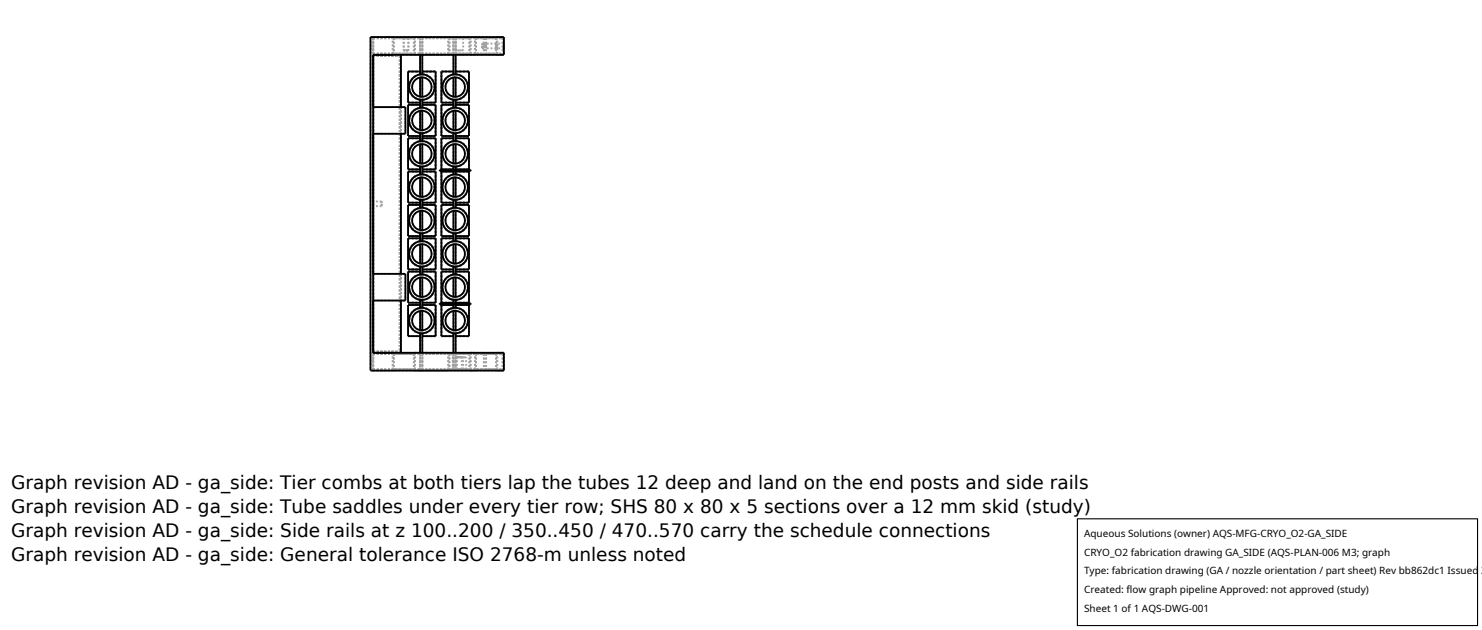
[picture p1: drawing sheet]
<svg xmlns="http://www.w3.org/2000/svg" width="212mm" height="90mm" viewBox="0 0 212 90" stroke-linecap="round" stroke-linejoin="round" font-family="sans-serif">
<g fill="none" stroke="#a0a0a0" stroke-width=".26" stroke-dasharray=".3 .3" stroke-linecap="butt">
<path d="M52.9 5.3h19.1M52.9 5.3v47.6M53.3 7.8v42.6M53.3 7.8h18.7M53.3 7.8h2.8M53.3 5.3h2.8M53.3 5.3v2.5M53.3 15.3v3.8M53.3 19.1h4.6M53.3 15.3h4.6M53.3 8v42.2M53.3 8h3.8"/>
<path d="M53.3 5.5h6.7M53.3 5.5h18.5M53.3 5.5v2.2M53.3 7.7h6.7M53.3 7.7h18.5M56.1 7.8h1.2M56.1 5.3v2.5M56.3 5.5h2.8M56.3 7.7h2.8M56.3 5.5v2.2M57.1 8v42.2M57.3 15.3v3.8"/>
<path d="M57.3 7.8v42.6M57.7 5.5h.6M57.7 7.2h.3M57.7 5.5v1.7M57.9 15.3v3.8M58 5.5h-.3M58 7.2h.3M58.3 10.2h1.7M58.3 14.7h1.7M58.3 10.2v4.5M58.3 15h1.7M58.3 19.4h1.7"/>
<path d="M58.3 15v4.4M58.3 19.7h1.7M58.3 19.7v4.5M58.3 5.5h-.3M58.3 7.2h-.6M58.3 5.5v1.7M59.1 5.5v2.2M59.3 7.8h.7M59.3 7.8h4.7M59.3 5.3h4.7M59.3 5.3v2.5M59.3 5.3h.7"/>
<path d="M60 10.6h.3M60 5.3v2.5M60 5.3h.3M60 11h.3M60 11v.1M60 13.8v.4M60 10.6l-.6 .3-.5 .4-.3 .4-.2 .7 .1 .6 .4 .6 .5 .4 .6 .2M60 10.6v.4M60 14.2l-.6-.2-.5-.4-.3-.5-.2-.6 .1-.7 .4-.5 .5-.4 .6-.3M60 10.2v.4M60 14.2v.5M60 15.4h.3"/>
<path d="M60 15.8h.3M60 18.6v.4M60 15.4l-.6 .2-.5 .4-.3 .5-.2 .6 .1 .7 .4 .6 .5 .4 .6 .2M60 15.4v.4M60 19l-.6-.2-.5-.4-.3-.5-.2-.6 .1-.7 .4-.6 .5-.4 .6-.2M60 15v.4M60 19v.4M60 19.7v.5M60 7.8v42.6M60 7.8v-2.5M60 5.5v2.2M60 7.7v-2.2"/>
<path d="M60.3 13.8l-.6-.1-.5-.3-.3-.5v-.5l.1-.5 .3-.4 .4-.3 .6-.2 .5 .2 .4 .3 .3 .4 .1 .6-.1 .5-.3 .4-.4 .3-.5 .1M60.3 14.3l-.3-.1M60.3 18.6l-.6-.1-.5-.3-.3-.5v-.5l.1-.5 .3-.5 .4-.3 .6-.1 .5 .1 .4 .3 .3 .5 .1 .5-.1 .5-.3 .5-.4 .3-.5 .1M60.3 19h-.3M60.3 7.8h-.3M60.3 7.8h3.7M60.3 5.3h3.7M60.3 7.8v-2.5M60.3 19.7v.4M60.3 19v.4M60.3 18.6v.4M60.3 15.4v.4"/>
<path d="M60.3 15v.4M60.3 14.2v.5M60.3 13.9v.3M60.3 11v.1M60.3 13.8v.1M60.3 10.6v.4M60.3 10.2v.4M60.3 5.3v2.5M60.3 7.8v42.6M60.3 10.2h1.9M60.3 11h-.3M60.3 13.9l-.3-.1"/>
<path d="M60.3 14.2l.7-.1 .5-.4 .4-.5 .2-.7-.2-.7-.4-.6-.5-.4-.7-.2M60.3 10.6l.7 .2 .5 .4 .4 .5 .2 .7-.2 .7-.4 .6-.5 .4-.7 .1M60.3 14.7h1.9M60.3 14.2v.1M60.3 15h1.9M60.3 15.8h-.3M60.3 18.6h-.3M60.3 19l.7-.1 .5-.4 .4-.6 .2-.7-.2-.7-.4-.6-.5-.4-.7-.1M60.3 15.4l.7 .1 .5 .4 .4 .5 .2 .8-.2 .6-.4 .7-.5 .4-.7 .1M60.3 19.4h1.9M60.3 19.7h1.9M60.3 5.5h-.3"/>
<path d="M60.3 5.5h4.5M60.3 7.7h-.3M60.3 7.7h4.5M60.3 7.7v-2.2M60.3 5.5v2.2M62.2 10.2v4.5M62.2 15v4.4M62.2 19.7v4.5M63 10.2h1.8M63 10.2v4.5M63 14.7h1.8M63 15h1.8"/>
<path d="M63 15v4.4M63 19.4h1.8M63 19.7h1.8M63 19.7v4.5M64 5.3v2.5M64.2 5.5h2.8M64.2 5.5h.6M64.2 7.7h2.8M64.2 7.7h.6M64.2 5.5v2.2M64.8 19.7v.5M64.8 19v.4"/>
<path d="M64.8 18.6v.4M64.8 15.4v.4M64.8 15v.4M64.8 14.2v.5M64.8 13.8v.4M64.8 11v.1M64.8 10.6v.4M64.8 10.2v.4M64.8 7.8v42.6M64.8 11h.3M64.8 10.6l-.7 .3-.5 .4-.3 .4-.1 .7 .1 .6 .3 .6 .5 .4 .7 .2M64.8 14.2l-.7-.2-.5-.4-.3-.5-.1-.6 .1-.7 .3-.5 .5-.4 .7-.3"/>
<path d="M64.8 10.6h.3M64.8 15.4h.3M64.8 15.8h.3M64.8 15.4l-.7 .2-.5 .4-.3 .5-.1 .6 .1 .7 .3 .6 .5 .4 .7 .2M64.8 19l-.7-.2-.5-.4-.3-.5-.1-.6 .1-.7 .3-.6 .5-.4 .7-.2M64.8 5.5v2.2M64.8 7.7v-2.2M65 13.8l-.5-.1-.5-.3-.3-.5-.1-.5 .1-.5 .3-.4 .5-.3 .5-.2 .6 .2 .4 .3 .3 .4 .1 .6-.1 .5-.3 .4-.5 .3-.5 .1M65 14.3l-.2-.1M65 18.6l-.5-.1-.5-.3-.3-.5-.1-.5 .1-.5 .3-.5 .5-.3 .5-.1 .6 .1 .4 .3 .3 .5 .1 .5-.1 .5-.3 .5-.5 .3-.5 .1M65 19h-.2M65.1 7.8h-.3"/>
<path d="M65.1 11h-.3M65.1 13.9l-.3-.1M65.1 11v.1M65.1 13.8v.1M65.1 13.9v.3M65.1 10.6v.4M65.1 14.2l.7-.1 .5-.4 .4-.5 .1-.7-.1-.7-.4-.6-.5-.4-.7-.2M65.1 10.6l.7 .2 .5 .4 .4 .5 .1 .7-.1 .7-.4 .6-.5 .4-.7 .1M65.1 10.2h1.9M65.1 14.7h1.9M65.1 14.2v.5M65.1 10.2v.4"/>
<path d="M65.1 14.2l-.1 .1M65.1 15.8h-.3M65.1 18.6h-.3M65.1 18.6v.4M65.1 15.4v.4M65.1 19l.7-.1 .5-.4 .4-.6 .1-.7-.1-.7-.4-.6-.5-.4-.7-.1M65.1 15.4l.7 .1 .5 .4 .4 .5 .1 .8-.1 .6-.4 .7-.5 .4-.7 .1M65.1 15h1.9M65.1 19.4h1.9M65.1 19v.4M65.1 15v.4M65.1 19h-.1"/>
<path d="M65.1 19.7h1.9M65.1 19.7v.4M65.1 7.8v42.6M65.1 5.5h-.3M65.1 5.5h6.7M65.1 7.7h-.3M65.1 7.7h6.7M65.1 7.7v-2.2M65.1 5.5v2.2M65.1 5.5h1.9M65.1 7.7h1.9M65.1 5.5h1.1"/>
<path d="M65.1 7.2h.5M65.1 5.5v1.7M65.6 5.5h-.5M65.6 7.2h.6M66.2 5.5h-.6M66.2 7.2h-1.1M66.2 5.5v1.7M67 10.2v4.5M67 15v4.4M67 19.7v4.5M67 5.5v2.2M67.2 7.8h.6"/>
<path d="M67.2 5.3h.6M67.2 5.3v2.5M67.8 5.3v2.5M68 5.5h1.1M68 7.7h1.1M68 5.5v2.2M68.9 6.6v.3M68.9 6.9v-.7M68.9 6.2v.4M69.1 5.5v2.2M69.1 6.6v-.4M69.1 6.2v.7"/>
<path d="M69.1 6.9v-.3M69.1 6.2h-.2M69.1 6.9h-.2M69.4 6.6v-.4M69.4 6.2v.7M69.4 6.9v-.3M69.4 5.5v2.2M69.4 5.5h1.5M69.4 7.7h1.5M70.9 5.5v2.2M70.9 6.6v-.4M70.9 6.2v.7"/>
<path d="M70.9 6.9v-.3M70.9 6.2h-1.5M70.9 6.9h-1.5M71 5.3h1M71 7.8h1M71 5.3v2.5M71 6.6v-.4M71 6.2v.7M71 6.9v-.3M71.8 5.5v2.2M72 5.3v2.5M72 6.6v.3"/>
<path d="M72 6.9v-.7M72 6.2v.4M72 6.2h-1M72 6.9h-1M53.3 39.1v3.8M53.3 29.1v-.3M53.3 28.8v.6M53.3 29.4v-.3M53.3 39.1h4.6M54.5 29.1v.3M54.5 29.4v-.6M54.5 28.8v.3"/>
<path d="M54.5 28.8h-1.2M54.5 29.4h-1.2M57.3 39.1v3.8M57.9 39.1v3.8M58.3 34h1.7M58.3 38.5h1.7M58.3 34v4.5M58.3 38.8h1.7M58.3 38.8v4.4M58.3 24.2h1.7M58.3 24.5h1.7M58.3 28.9h1.7"/>
<path d="M58.3 24.5v4.4M58.3 29.3v4.4M58.3 29.3h1.7M58.3 33.7h1.7M60 34.5l.3-.1M60 34.8h.3M60 34.8v.1M60 37.6v.1M60 37.7v.3M60 34.5l-.6 .2-.5 .4-.3 .5-.2 .6 .1 .7 .4 .5 .5 .4 .6 .2M60 34.5v.3M60 38l-.6-.2-.5-.4-.3-.5-.2-.6 .1-.7 .4-.5 .5-.4 .6-.2"/>
<path d="M60 34v.5M60 38v.5M60 39.2h.3M60 39.6h.3M60 39.2l-.6 .2-.5 .4-.3 .5-.2 .6 .1 .7 .4 .6 .5 .4 .6 .2M60 39.2v.4M60 38.8v.4M60 20.2l.3-.1M60 20.5h.3M60 20.5v.1M60 23.3v.1M60 23.4v.4"/>
<path d="M60 20.2l-.6 .2-.5 .4-.3 .5-.2 .6 .1 .7 .4 .5 .5 .4 .6 .3M60 20.2v.3M60 23.8l-.6-.3-.5-.4-.3-.4-.2-.7 .1-.6 .4-.6 .5-.4 .6-.2M60 23.8v.4M60 24.9h.3M60 25.3h.3M60 25.3v.1M60 28.1v.4M60 24.9l-.6 .2-.5 .4-.3 .5-.2 .7 .1 .6 .4 .6 .5 .4 .6 .2M60 24.9v.4M60 28.5l-.6-.2-.5-.4-.3-.5-.2-.6 .1-.7 .4-.6 .5-.4 .6-.2M60 24.5v.4"/>
<path d="M60 28.5v.4M60 29.7h.3M60 33.3l-.6-.2-.5-.4-.3-.5-.2-.6 .1-.7 .4-.6 .5-.4 .6-.2M60 29.3v.4M60 33.3v.4M60 29.7l-.6 .2-.5 .4-.3 .5-.2 .6 .1 .7 .4 .6 .5 .4 .6 .2M60 32.9v.4M60 29.7v.4M60 30.1h.3M60 32.8v.1M60.3 33.3h-.3M60.3 37.6l-.6-.1-.5-.3-.3-.5v-.5l.1-.5 .3-.4 .4-.3 .6-.1 .5 .1 .4 .3 .3 .5 .1 .5-.1 .5-.3 .4-.4 .3-.5 .1"/>
<path d="M60.3 38.1l-.3-.1M60.3 23.3l-.6-.1-.5-.3-.3-.5v-.5l.1-.5 .3-.4 .4-.3 .6-.1 .5 .1 .4 .3 .3 .5 .1 .5-.1 .5-.3 .5-.4 .2-.5 .1M60.3 23.8h-.3M60.3 28.1l-.6-.1-.5-.3-.3-.5v-.5l.1-.5 .3-.5 .4-.2 .6-.2 .5 .2 .4 .3 .3 .4 .1 .6-.1 .5-.3 .4-.4 .3-.5 .1M60.3 28.5h-.3M60.3 32.9l-.6-.1-.5-.4-.3-.5v-.4l.1-.5 .3-.5 .4-.3 .6-.1 .5 .1 .4 .3 .3 .5 .1 .5-.1 .5-.3 .5-.4 .3-.5 .1M60.3 29.7v.4M60.3 29.3v.4M60.3 28.5v.4M60.3 28.2v.3M60.3 28.1v.1M60.3 24.9v.4"/>
<path d="M60.3 24.5v.4M60.3 23.8v.4M60.3 23.4v.4M60.3 20.5v.1M60.3 23.3v.1M60.3 20.1v.4M60.3 39.2v.4M60.3 38.8v.4M60.3 38.1v.4M60.3 37.7v.4M60.3 34.8v.1M60.3 37.6v.1"/>
<path d="M60.3 34.4v.4M60.3 34v.4M60.3 33.3v.4M60.3 32.9v.4M60.3 33.7h1.9M60.3 34h1.9M60.3 34.8h-.3M60.3 37.7h-.3M60.3 38.1l.7-.2 .5-.4 .4-.5 .2-.7-.2-.7-.4-.6-.5-.4-.7-.2M60.3 34.4l.7 .2 .5 .4 .4 .5 .2 .7-.2 .7-.4 .6-.5 .4-.7 .2M60.3 38.5h1.9M60.3 38.8h1.9"/>
<path d="M60.3 39.6h-.3M60.3 39.2l.7 .2 .5 .3 .4 .6 .2 .7-.2 .7-.4 .6-.5 .4-.7 .1M60.3 20.5h-.3M60.3 23.4h-.3M60.3 23.8l.7-.2 .5-.4 .4-.5 .2-.7-.2-.7-.4-.6-.5-.4-.7-.2M60.3 20.1l.7 .2 .5 .4 .4 .5 .2 .7-.2 .7-.4 .6-.5 .4-.7 .2M60.3 24.2h1.9M60.3 24.5h1.9M60.3 25.3h-.3M60.3 28.2l-.3-.1M60.3 28.5l.7-.1 .5-.4 .4-.5 .2-.7-.2-.7-.4-.7-.5-.3-.7-.2M60.3 24.9l.7 .2 .5 .3 .4 .6 .2 .7-.2 .7-.4 .6-.5 .4-.7 .1"/>
<path d="M60.3 28.9h1.9M60.3 29.7l.7 .1 .5 .4 .4 .5 .2 .7-.2 .7-.4 .7-.5 .3-.7 .2M60.3 29.3h1.9M60.3 33.3l.7-.2 .5-.3 .4-.6 .2-.7-.2-.7-.4-.6-.5-.4-.7-.1M60.3 32.9h-.3M60.3 30.1h-.3M62.2 29.3v4.4M62.2 34v4.5M62.2 38.8v4.4M62.2 24.5v4.4M62.8 24.2h2M62.8 24.2v.2"/>
<path d="M62.8 24.4h2M63 33.7h1.8M63 29.3v4.4M63 34h1.8M63 34v4.5M63 38.5h1.8M63 38.8h1.8M63 38.8v4.4M63 24.2h1.8M63 24.5h1.8M63 24.5v4.4M63 28.9h1.8"/>
<path d="M63 29.3h1.8M64.8 32.8v.1M64.8 29.7v.4M64.8 29.3v.4M64.8 28.5v.4M64.8 28.1v.4M64.8 25.3v.1M64.8 24.9v.4M64.8 24.5v.4M64.8 24.2v.2M64.8 23.8v.4M64.8 23.4v.4"/>
<path d="M64.8 20.5v.1M64.8 23.3v.1M64.8 20.2v.3M64.8 39.2v.4M64.8 38.8v.4M64.8 38v.5M64.8 37.7v.3M64.8 34.8v.1M64.8 37.6v.1M64.8 34.5v.3M64.8 34v.5M64.8 33.3v.4"/>
<path d="M64.8 32.9v.4M64.8 34.5l.3-.1M64.8 34.8h.3M64.8 34.5l-.7 .2-.5 .4-.3 .5-.1 .6 .1 .7 .3 .5 .5 .4 .7 .2M64.8 38l-.7-.2-.5-.4-.3-.5-.1-.6 .1-.7 .3-.5 .5-.4 .7-.2M64.8 39.2h.3M64.8 39.6h.3M64.8 39.2l-.7 .2-.5 .4-.3 .5-.1 .6 .1 .7 .3 .6 .5 .4 .7 .2M64.8 20.2l.3-.1M64.8 20.5h.3M64.8 20.2l-.7 .2-.5 .4-.3 .5-.1 .6 .1 .7 .3 .5 .5 .4 .7 .3M64.8 23.8l-.7-.3-.5-.4-.3-.4-.1-.7 .1-.6 .3-.6 .5-.4 .7-.2"/>
<path d="M64.8 24.2h.3M64.8 24.4h.3M64.8 24.9h.3M64.8 25.3h.3M64.8 24.9l-.7 .2-.5 .4-.3 .5-.1 .7 .1 .6 .3 .6 .5 .4 .7 .2M64.8 28.5l-.7-.2-.5-.4-.3-.5-.1-.6 .1-.7 .3-.6 .5-.4 .7-.2M64.8 29.7h.3M64.8 33.3l-.7-.2-.5-.4-.3-.5-.1-.6 .1-.7 .3-.6 .5-.4 .7-.2M64.8 29.7l-.7 .2-.5 .4-.3 .5-.1 .6 .1 .7 .3 .6 .5 .4 .7 .2M64.8 30.1h.3M65 33.3h-.2M65 37.6l-.5-.1-.5-.3-.3-.5-.1-.5 .1-.5 .3-.4 .5-.3 .5-.1 .6 .1 .4 .3 .3 .5 .1 .5-.1 .5-.3 .4-.5 .3-.5 .1"/>
<path d="M65 38.1l-.2-.1M65 23.3l-.5-.1-.5-.3-.3-.5-.1-.5 .1-.5 .3-.4 .5-.3 .5-.1 .6 .1 .4 .3 .3 .5 .1 .5-.1 .5-.3 .5-.5 .2-.5 .1M65 23.8h-.2M65 28.1l-.5-.1-.5-.3-.3-.5-.1-.5 .1-.5 .3-.5 .5-.2 .5-.2 .6 .2 .4 .3 .3 .4 .1 .6-.1 .5-.3 .4-.5 .3-.5 .1M65 28.5h-.2M65 32.9l-.5-.1-.5-.4-.3-.5-.1-.4 .1-.5 .3-.5 .5-.3 .5-.1 .6 .1 .4 .3 .3 .5 .1 .5-.1 .5-.3 .5-.5 .3-.5 .1M65.1 33.3h-.1M65.1 34.8h-.3M65.1 37.7h-.3M65.1 34.8v.1M65.1 37.6v.1M65.1 37.7v.4"/>
<path d="M65.1 34.4v.4M65.1 38.1l.7-.2 .5-.4 .4-.5 .1-.7-.1-.7-.4-.6-.5-.4-.7-.2M65.1 34.4l.7 .2 .5 .4 .4 .5 .1 .7-.1 .7-.4 .6-.5 .4-.7 .2M65.1 34h1.9M65.1 38.5h1.9M65.1 38.1v.4M65.1 34v.4M65.1 38.1h-.1M65.1 39.6h-.3M65.1 39.2v.4M65.1 39.2l.7 .2 .5 .3 .4 .6 .1 .7-.1 .7-.4 .6-.5 .4-.7 .1M65.1 38.8h1.9"/>
<path d="M65.1 38.8v.4M65.1 20.5h-.3M65.1 23.4h-.3M65.1 20.5v.1M65.1 23.3v.1M65.1 23.4v.4M65.1 20.1v.4M65.1 23.8l.7-.2 .5-.4 .4-.5 .1-.7-.1-.7-.4-.6-.5-.4-.7-.2M65.1 20.1l.7 .2 .5 .4 .4 .5 .1 .7-.1 .7-.4 .6-.5 .4-.7 .2M65.1 24.2h1.9M65.1 23.8v.4M65.1 23.8h-.1"/>
<path d="M65.1 24.2h2.1M65.1 24.4h2.1M65.1 24.2v.2M65.1 25.3h-.3M65.1 28.2l-.3-.1M65.1 28.1v.1M65.1 28.2v.3M65.1 24.9v.4M65.1 28.5l.7-.1 .5-.4 .4-.5 .1-.7-.1-.7-.4-.7-.5-.3-.7-.2M65.1 24.9l.7 .2 .5 .3 .4 .6 .1 .7-.1 .7-.4 .6-.5 .4-.7 .1M65.1 24.5h1.9M65.1 28.9h1.9"/>
<path d="M65.1 28.5v.4M65.1 24.5v.4M65.1 28.5h-.1M65.1 29.7l.7 .1 .5 .4 .4 .5 .1 .7-.1 .7-.4 .7-.5 .3-.7 .2M65.1 33.3v.4M65.1 29.3v.4M65.1 33.7h1.9M65.1 29.3h1.9M65.1 33.3l.7-.2 .5-.3 .4-.6 .1-.7-.1-.7-.4-.6-.5-.4-.7-.1M65.1 32.9v.4M65.1 32.9h-.3M65.1 29.7v.4"/>
<path d="M65.1 30.1h-.3M67 34v4.5M67 38.8v4.4M67 24.5v4.4M67 29.3v4.4M67.2 24.2v.2M53.3 50.4h18.7M53.3 50.4h2.8M53.3 52.9h2.8M53.3 50.4v2.5M53.3 42.9h4.6M53.3 50.2h3.8"/>
<path d="M53.3 50.5h6.7M53.3 50.5h18.5M53.3 50.5v2.3M53.3 52.8h6.7M53.3 52.8h18.5M56.1 50.4h1.2M56.1 50.4v2.5M56.3 50.5h2.8M56.3 52.8h2.8M56.3 50.5v2.3M58.3 43.2h1.7M58.3 43.6h1.7"/>
<path d="M58.3 48h1.7M58.3 43.6v4.4M59.1 50.5v2.3M59.3 50.4h4.7M59.3 52.9h4.7M59.3 50.4v2.5M59.3 50.4h.7M59.3 52.9h.7M60 42.4v.4M60 42.8l-.6-.2-.5-.4-.3-.5-.2-.6 .1-.7 .4-.6 .5-.4 .6-.2M60 42.8v.4M60 44h.3"/>
<path d="M60 44.4l.3-.1M60 47.1v.1M60 47.2v.4M60 44l-.6 .2-.5 .4-.3 .5-.2 .6 .1 .7 .4 .6 .5 .3 .6 .3M60 44v.4M60 47.6l-.6-.3-.5-.3-.3-.5-.2-.7 .1-.6 .4-.6 .5-.4 .6-.2M60 43.6v.4M60 47.6v.4M60 52.9h.3M60 50.4v2.5M60 52.9v-2.5M60 50.5v2.3"/>
<path d="M60 52.8v-2.3M60.3 42.4l-.6-.1-.5-.3-.3-.5v-.5l.1-.5 .3-.5 .4-.3 .6-.1 .5 .1 .4 .3 .3 .5 .1 .6-.1 .4-.3 .5-.4 .3-.5 .1M60.3 42.8h-.3M60.3 47.2l-.6-.1-.5-.4-.3-.5v-.4l.1-.6 .3-.4 .4-.3 .6-.1 .5 .1 .4 .3 .3 .5 .1 .5-.1 .5-.3 .5-.4 .3-.5 .1M60.3 47.6h-.3M60.3 52.9v-2.5M60.3 50.4v2.5M60.3 47.6v.4M60.3 47.2v.4M60.3 44.3v.1M60.3 44v.3M60.3 43.6v.4"/>
<path d="M60.3 42.8v.4M60.3 42.4v.4M60.3 42.4h-.3M60.3 42.8l.7-.1 .5-.4 .4-.5 .2-.7-.2-.7-.4-.7-.5-.3-.7-.2M60.3 43.2h1.9M60.3 43.6h1.9M60.3 44.3l-.3 .1M60.3 47.2h-.3M60.3 47.6l.7-.2 .5-.4 .4-.5 .2-.7-.2-.7-.4-.6-.5-.4-.7-.1M60.3 44l.7 .1 .5 .4 .4 .5 .2 .7-.2 .7-.4 .6-.5 .4-.7 .2M60.3 48h1.9M60.3 50.4h3.7"/>
<path d="M60.3 52.9h3.7M60.3 50.4h-.3M60.3 50.5h-.3M60.3 50.5h4.5M60.3 52.8h-.3M60.3 52.8h4.5M60.3 52.8v-2.3M60.3 50.5v2.3M62.2 43.6v4.4M62.8 43.3h2M62.8 43.3v.2M62.8 43.5h2"/>
<path d="M63 43.2h1.8M63 43.6h1.8M63 43.6v4.4M63 48h1.8M64 50.4v2.5M64.2 52.8h2.8M64.2 52.8h.6M64.2 50.5h2.8M64.2 50.5h.6M64.2 50.5v2.3M64.7 52.8h.1M64.7 51h.1"/>
<path d="M64.7 52.8v-1.8M64.8 47.6v.4M64.8 47.2v.4M64.8 47.1v.1M64.8 44v.4M64.8 43.6v.4M64.8 43.3v.2M64.8 42.8v.4M64.8 42.4v.4M64.8 42.8l-.7-.2-.5-.4-.3-.5-.1-.6 .1-.7 .3-.6 .5-.4 .7-.2M64.8 43.3h.3M64.8 43.5h.3"/>
<path d="M64.8 44h.3M64.8 44.4l.3-.1M64.8 44l-.7 .2-.5 .4-.3 .5-.1 .6 .1 .7 .3 .6 .5 .3 .7 .3M64.8 47.6l-.7-.3-.5-.3-.3-.5-.1-.7 .1-.6 .3-.6 .5-.4 .7-.2M64.8 50.5v2.3M64.8 52.8v-2.3M64.8 52.8h-.1M64.8 51h-.1M64.8 52.8v-1.8M65 42.4l-.5-.1-.5-.3-.3-.5-.1-.5 .1-.5 .3-.5 .5-.3 .5-.1 .6 .1 .4 .3 .3 .5 .1 .6-.1 .4-.3 .5-.5 .3-.5 .1M65 42.8h-.2M65 47.2l-.5-.1-.5-.4-.3-.5-.1-.4 .1-.6 .3-.4 .5-.3 .5-.1 .6 .1 .4 .3 .3 .5 .1 .5-.1 .5-.3 .5-.5 .3-.5 .1"/>
<path d="M65 47.6h-.2M65.1 42.4h-.3M65.1 42.4v.4M65.1 42.8l.7-.1 .5-.4 .4-.5 .1-.7-.1-.7-.4-.7-.5-.3-.7-.2M65.1 43.2h1.9M65.1 42.8v.4M65.1 42.8h-.1M65.1 43.3h2.1M65.1 43.5h2.1M65.1 43.3v.2M65.1 44.3l-.3 .1M65.1 47.2h-.3"/>
<path d="M65.1 44.3v.1M65.1 47.2v.4M65.1 44v.3M65.1 47.6l.7-.2 .5-.4 .4-.5 .1-.7-.1-.7-.4-.6-.5-.4-.7-.1M65.1 44l.7 .1 .5 .4 .4 .5 .1 .7-.1 .7-.4 .6-.5 .4-.7 .2M65.1 43.6h1.9M65.1 48h1.9M65.1 47.6v.4M65.1 43.6v.4M65.1 47.6h-.1M65.1 50.4h-.3M65.1 50.5h-.3"/>
<path d="M65.1 50.5h6.7M65.1 52.8h-.3M65.1 52.8h6.7M65.1 52.8v-2.3M65.1 50.5v2.3M65.1 52.8h1.5M65.1 52.8h1.9M65.1 50.5h1.9M65.1 52.8v-1.8M65.1 51h1.5M65.1 52.8h.5M65.1 51h1.1"/>
<path d="M65.3 52.8h.3M65.3 51h.7M65.3 52.8v-1.8M65.6 52.8h.4M65.6 52.8h.6M65.6 51h-.5M65.6 51h-.3M66 52.8h-.7M66 51h-.4M66 52.8v-1.8M66.2 52.8h-1.1M66.2 51h-.6"/>
<path d="M66.2 52.8v-1.8M66.6 52.8h-1.5M66.6 51h-1.5M66.6 52.8v-1.8M67 43.6v4.4M67 50.5v2.3M67.2 50.4h.6M67.2 52.9h.6M67.2 50.4v2.5M67.2 43.3v.2M67.8 50.4v2.5M68 50.5h1.1"/>
<path d="M68 50.5v2.3M68 52.8h1.1M69.1 50.5v2.3M69.4 50.5v2.3M69.4 50.5h1.5M69.4 52.8h1.5M70.9 50.5v2.3M71 50.4h1M71 52.9h1M71 50.4v2.5M71.8 50.5v2.3M72 52.9h-19.1"/>
<path d="M72 50.4v2.5"/>
</g>
<g fill="none" stroke="#000" stroke-width=".26">
<path d="M52.9 5.3h19.1v2.5h-18.7v42.6h18.7v2.5h-19.1zM53.3 15.3h4.6v3.8h-4.6M57.3 7.8v7.5M57.3 19.1v20M60 7.8v2.8M60 11.1v2.7M60 14.2v1.2M60 15.8v2.8M60 19v1.2M60 10.2h-1.7v4.5h1.7M60 15h-1.7v4.4h1.7M60 19.7h-1.7v4.5h1.7"/>
<path d="M60.3 7.8v2.8M60.3 11.1v2.7M60.3 14.2v1.2M60.3 15.8v2.8M60.3 19v1.1M60.3 10.2h1.9v4.5h-1.9M60.3 15h1.9v4.4h-1.9M60.3 19.7h1.9v4.5h-1.9M64.8 10.2h-1.8v4.5h1.8M64.8 15h-1.8v4.4h1.8M64.8 19.7h-1.8v4.5h1.8M64.8 7.8v2.8"/>
<path d="M64.8 11.1v2.7M64.8 14.2v1.2M64.8 15.8v2.8M64.8 19v1.2M65.1 10.2h1.9v4.5h-1.9M65.1 15h1.9v4.4h-1.9M65.1 19.7h1.9v4.5h-1.9M65.1 7.8v2.8M65.1 11.1v2.7M65.1 14.2v1.2M65.1 15.8v2.8M65.1 19v1.1"/>
<path d="M53.3 39.1h4.6v3.8h-4.6M60 29.3h-1.7v4.4h1.7M60 20.6v2.7M60 23.8v1.1M60 25.4v2.7M60 28.5v1.2M60 30.1v2.7M60 33.3v1.2M60 34.9v2.7M60 38v1.2M60 39.6v2.8M60 34h-1.7v4.5h1.7"/>
<path d="M60 24.5h-1.7v4.4h1.7M60 38.8h-1.7v4.4h1.7M60.3 20.6v2.7M60.3 23.8v1.1M60.3 25.3v2.8M60.3 28.5v1.2M60.3 30.1v2.8M60.3 33.3v1.1M60.3 34.9v2.7M60.3 38.1v1.1M60.3 39.6v2.8M60.3 29.3h1.9v4.4h-1.9"/>
<path d="M60.3 24.5h1.9v4.4h-1.9M60.3 34h1.9v4.5h-1.9M60.3 38.8h1.9v4.4h-1.9M62.8 24.2h4.4v.2h-4.4zM64.8 29.3h-1.8v4.4h1.8M64.8 34h-1.8v4.5h1.8M64.8 38.8h-1.8v4.4h1.8M64.8 24.5h-1.8v4.4h1.8M64.8 20.6v2.7M64.8 23.8v.4M64.8 24.4v.5M64.8 25.4v2.7"/>
<path d="M64.8 28.5v1.2M64.8 30.1v2.7M64.8 33.3v1.2M64.8 34.9v2.7M64.8 38v1.2M64.8 39.6v2.8M65.1 29.3h1.9v4.4h-1.9M65.1 34h1.9v4.5h-1.9M65.1 38.8h1.9v4.4h-1.9M65.1 24.5h1.9v4.4h-1.9M65.1 20.6v2.7M65.1 23.8v.4"/>
<path d="M65.1 24.4v.5M65.1 25.3v2.8M65.1 28.5v1.2M65.1 30.1v2.8M65.1 33.3v1.1M65.1 34.9v2.7M65.1 38.1v1.1M65.1 39.6v2.8M57.3 42.9v7.5M60 42.8v1.2M60 44.4v2.7M60 47.6v2.8"/>
<path d="M60 43.6h-1.7v4.4h1.7M60.3 42.8v1.2M60.3 44.4v2.8M60.3 47.6v2.8M60.3 43.6h1.9v4.4h-1.9M62.8 43.3h4.4v.2h-4.4zM64.8 43.6h-1.8v4.4h1.8M64.8 42.8v.5M64.8 43.5v.5M64.8 44.4v2.7M64.8 47.6v2.8M65.1 43.6h1.9v4.4h-1.9"/>
<path d="M65.1 42.8v.5M65.1 43.5v.5M65.1 44.4v2.8M65.1 47.6v2.8"/>
<circle cx="60.3" cy="12.4" r="1.81"/>
<circle cx="60.3" cy="17.2" r="1.81"/>
<circle cx="60.3" cy="12.4" r="1.39"/>
<circle cx="60.3" cy="17.2" r="1.39"/>
<circle cx="65" cy="12.4" r="1.81"/>
<circle cx="65" cy="17.2" r="1.81"/>
<circle cx="65" cy="12.4" r="1.39"/>
<circle cx="65" cy="17.2" r="1.39"/>
<circle cx="60.3" cy="22" r="1.81"/>
<circle cx="60.3" cy="36.2" r="1.81"/>
<circle cx="60.3" cy="26.7" r="1.81"/>
<circle cx="60.3" cy="31.5" r="1.81"/>
<circle cx="60.3" cy="22" r="1.39"/>
<circle cx="60.3" cy="36.2" r="1.39"/>
<circle cx="60.3" cy="26.7" r="1.39"/>
<circle cx="60.3" cy="31.5" r="1.39"/>
<circle cx="65" cy="22" r="1.81"/>
<circle cx="65" cy="26.7" r="1.81"/>
<circle cx="65" cy="36.2" r="1.81"/>
<circle cx="65" cy="31.5" r="1.81"/>
<circle cx="65" cy="22" r="1.39"/>
<circle cx="65" cy="36.2" r="1.39"/>
<circle cx="65" cy="26.7" r="1.39"/>
<circle cx="65" cy="31.5" r="1.39"/>
<circle cx="60.3" cy="45.8" r="1.81"/>
<circle cx="60.3" cy="41" r="1.81"/>
<circle cx="60.3" cy="45.8" r="1.39"/>
<circle cx="60.3" cy="41" r="1.39"/>
<circle cx="65" cy="45.8" r="1.81"/>
<circle cx="65" cy="41" r="1.81"/>
<circle cx="65" cy="45.8" r="1.39"/>
<circle cx="65" cy="41" r="1.39"/>
</g>
<path d="M153.9 74.1h57.1v15.2h-57.1z" fill="#fff" stroke="#000" stroke-width=".16"/>
<g font-size="2.6">
<text x="1.6" y="69.8">Graph revision AD - ga_side: Tier combs at both tiers lap the tubes 12 deep and land on the end posts and side rails</text>
<text x="1.6" y="73.3">Graph revision AD - ga_side: Tube saddles under every tier row; SHS 80 x 80 x 5 sections over a 12 mm skid (study)</text>
<text x="1.6" y="76.7">Graph revision AD - ga_side: Side rails at z 100..200 / 350..450 / 470..570 carry the schedule connections</text>
<text x="1.6" y="80.2">Graph revision AD - ga_side: General tolerance ISO 2768-m unless noted</text>
</g>
<g font-size="1.4">
<text x="154.8" y="76.6">Aqueous Solutions (owner) AQS-MFG-CRYO_O2-GA_SIDE</text>
<text x="154.8" y="79.3">CRYO_O2 fabrication drawing GA_SIDE (AQS-PLAN-006 M3; graph</text>
<text x="154.8" y="82">Type: fabrication drawing (GA / nozzle orientation / part sheet) Rev bb862dc1 Issued 2</text>
<text x="154.8" y="84.7">Created: flow graph pipeline Approved: not approved (study)</text>
<text x="154.8" y="87.4">Sheet 1 of 1 AQS-DWG-001</text>
</g>
</svg>
